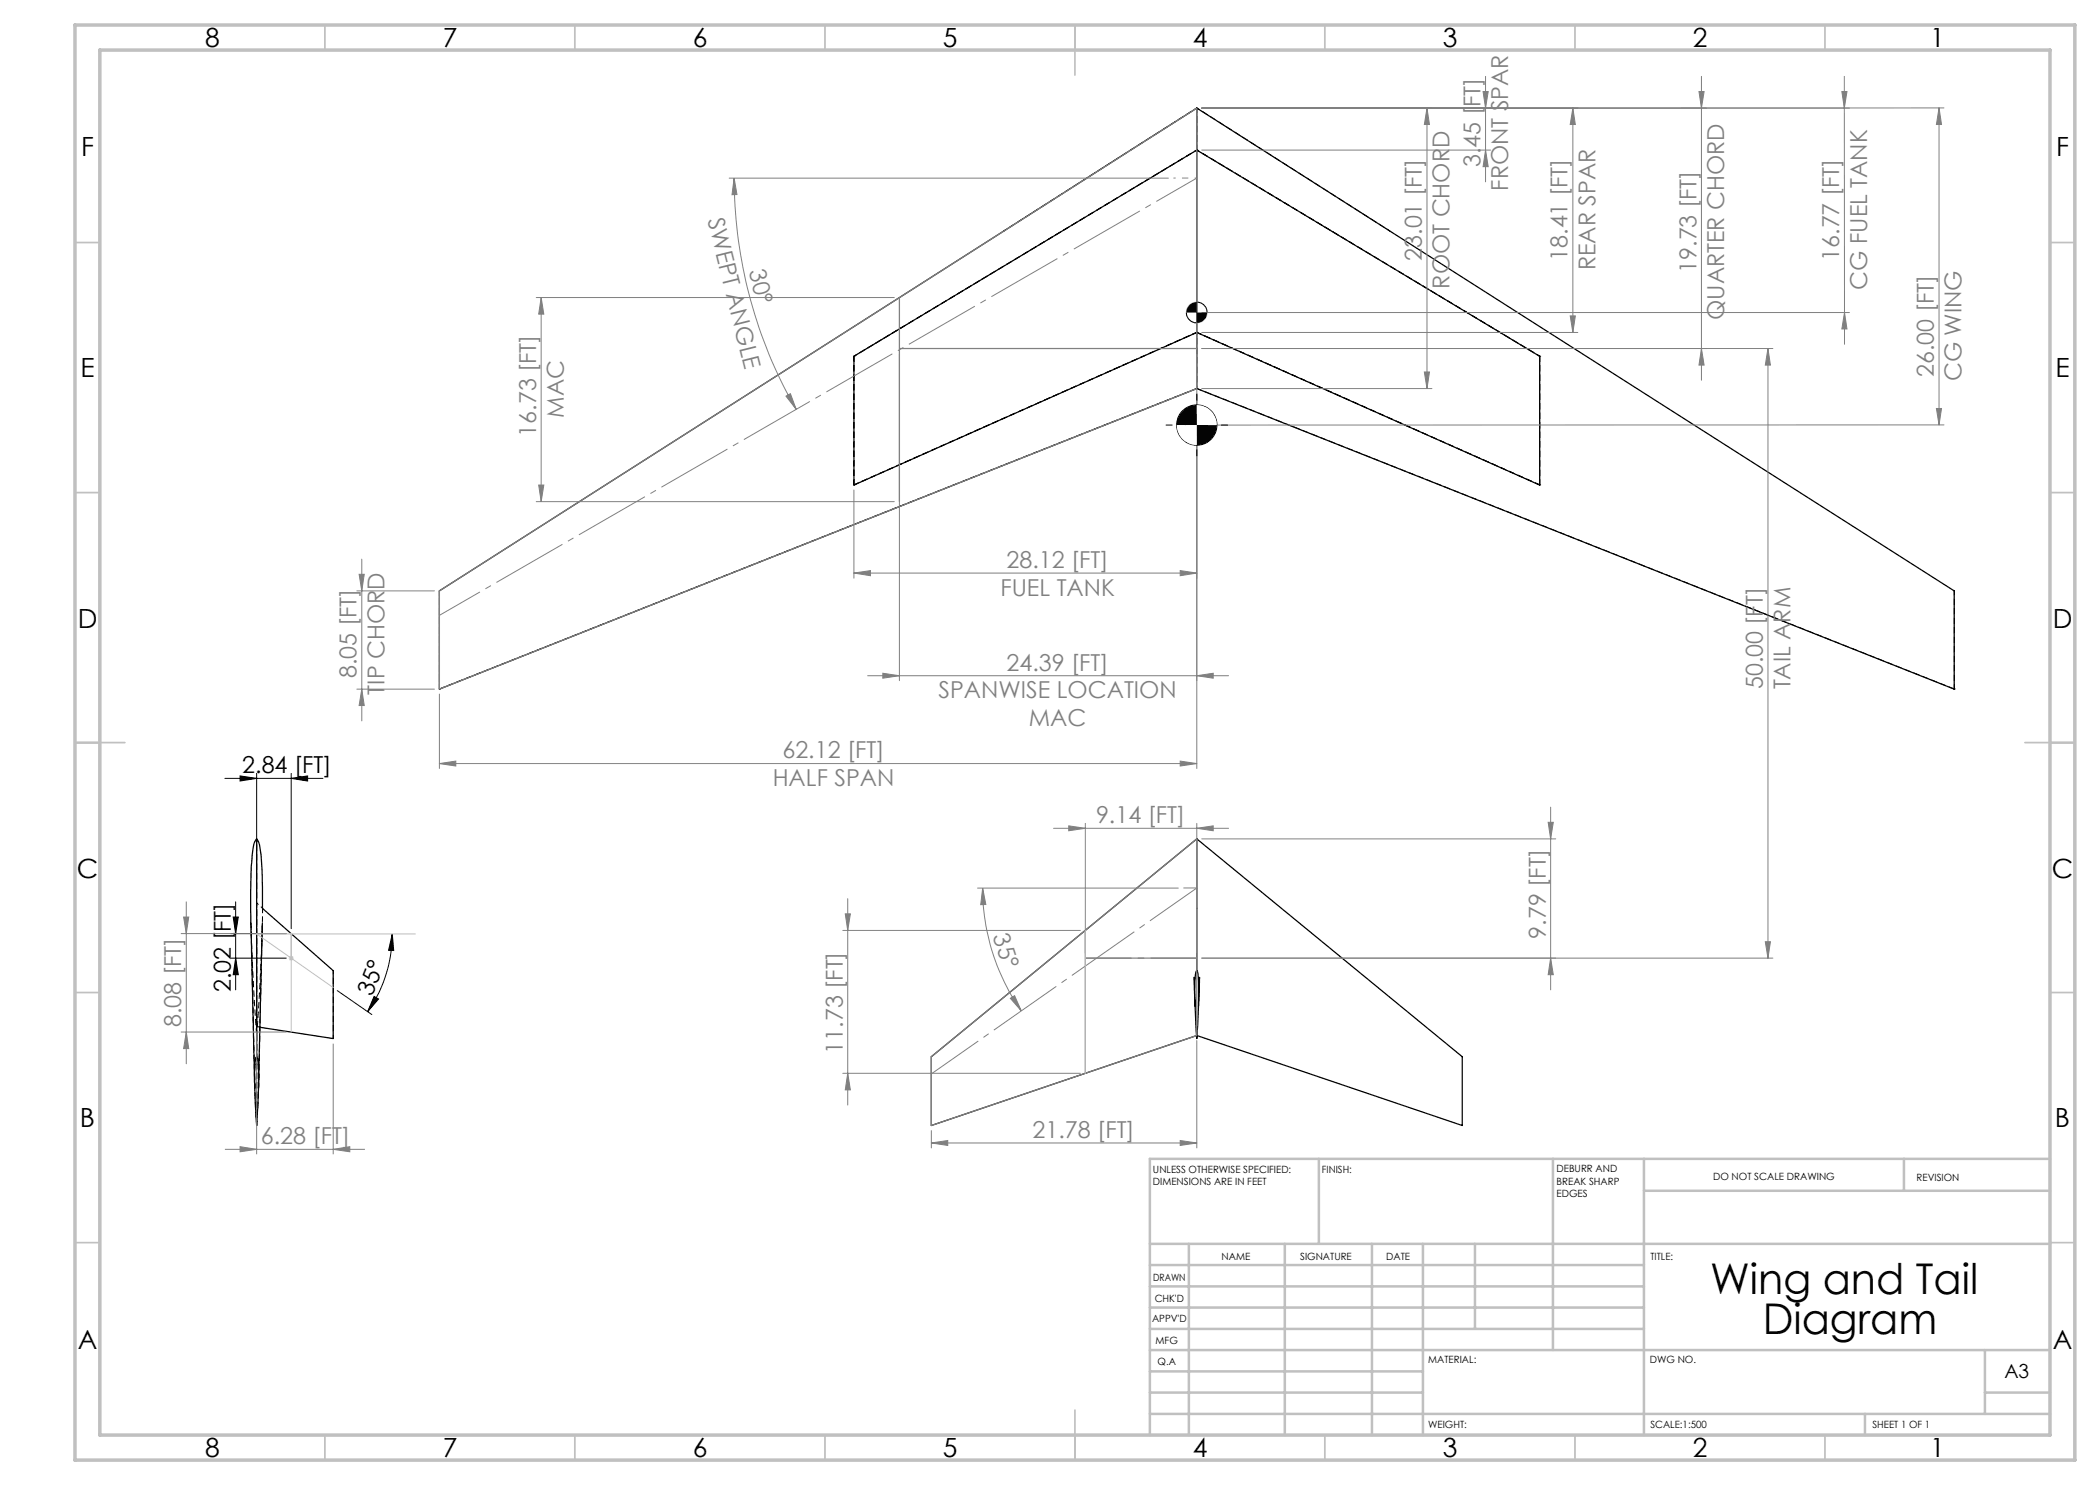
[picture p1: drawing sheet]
<svg xmlns="http://www.w3.org/2000/svg" width="420mm" height="297mm" viewBox="0 0 420 297" stroke-linecap="round" stroke-linejoin="round" font-family="sans-serif">
<path d="M52.5 185v-.4" fill="none" stroke="#000" stroke-width=".2" stroke-dasharray="1.3 .6" stroke-linecap="butt"/>
<path d="M239.4 21.6l38.5 24.6M239.4 21.6l-38.6 24.6M239.4 30l-68.6 41.2M239.4 30l68.5 41.2M170.8 71.2l68.6-41.2M307.9 71.2l-68.5-41.2" fill="none" stroke="#000" stroke-width=".2" stroke-dasharray="1.3 .6" stroke-dashoffset=".6" stroke-linecap="butt"/>
<path d="M239.4 66.5l68.5 30.5M239.4 66.5l-68.6 30.5M170.8 97l68.6-30.5M307.9 97l-68.5-30.5M87.9 137.8v-19.6M390.8 137.8v-19.6M50.2 184.6l.8 33M51.3 207.1a436 436 0 0 0 1.2-25.5M51.7 217.6l.8-33M52 205.4l-.7-.1" fill="none" stroke="#000" stroke-width=".2" stroke-dasharray="1.3 .6" stroke-dashoffset=".3" stroke-linecap="butt"/>
<path d="M170.8 71.2v25.8M239.4 77.7l-151.5 60.1M239.4 77.7l151.4 60.1M307.9 71.2v25.8M170.8 97v-25.8M307.9 97v-25.8" fill="none" stroke="#000" stroke-width=".2" stroke-dasharray="1.3 .6" stroke-dashoffset=".1" stroke-linecap="butt"/>
<path d="M239.4 30h.1M170.8 71.2h.1M239.4 66.5h.1M239.4 77.7h.1M307.9 71.2h.1M170.8 97h.1M307.9 97h.1M87.9 137.8h.1M390.8 137.8h.1" fill="none" stroke="#000" stroke-width=".2" stroke-dasharray="1.3 .6"/>
<path d="M239.4 66.5v11.2M51.3 180.6v24.7M51.3 205.3v-24.7" fill="none" stroke="#000" stroke-width=".2" stroke-dasharray="1.3 .6" stroke-dashoffset=".7" stroke-linecap="butt"/>
<path d="M239.4 21.6v8.4M51.3 207.1v18" fill="none" stroke="#000" stroke-width=".2" stroke-dasharray="1.3 .6" stroke-dashoffset=".2" stroke-linecap="butt"/>
<g fill="none" stroke="#000" stroke-width=".25">
<path d="M239.4 21.6l151.4 96.6v19.6l-151.4-60.1M239.4 21.6l-151.5 96.6v19.6l151.5-60.1M239.4 30l68.5 41.3v25.7l-68.5-30.5M239.4 30v36.5M239.4 30l-68.6 41.3v25.7l68.6-30.5M239.4 21.6v8.4M239.4 66.5v11.2M51.3 167.8a5.7 5.7 0 0 1 .9 3.2l.3 4.3v6.4l14.1 12.4v13.6l-14.6-2.2M51.3 167.8a6.2 6.2 0 0 0-.9 3.7 119.5 119.5 0 0 0-.2 13.1M51.3 167.8v43.5M239.4 167.8l-53.1 43.5v13.8l53-18M239.4 167.8v26.3"/>
<path d="M239.4 167.8l53.1 43.5v13.8l-53.1-18M50.2 184.6l.7 33M52.5 185l-.8 32.6M238.8 195.5l.2 5.8M239.3 194.2l.1-.1a3.6 3.6 0 0 1 .3 2.4v4.5l-.3 6.7a72.9 72.9 0 0 1-.3-12.9zM239.9 195.5l-.2 5.8M51.3 211.3l.1 .2a11.5 11.5 0 0 1 .3 4.1l-.4 9.5-.1-1.9a60.6 60.6 0 0 1-.1-11.3z"/>
</g>
<path d="M51.3 180.6l1.2 1M51.3 211.3v-43.5" fill="none" stroke="#000" stroke-width=".2" stroke-dasharray="1.3 .6" stroke-dashoffset=".8" stroke-linecap="butt"/>
<path d="M66.7 194.1v13.6" fill="none" stroke="#000" stroke-width=".2" stroke-dasharray="1.3 .6" stroke-dashoffset=".5" stroke-linecap="butt"/>
<path d="M50.2 184.6l.4 11 .7 11.5" fill="none" stroke="#000" stroke-width=".2" stroke-dasharray="1.3 .6" stroke-dashoffset="-.1" stroke-linecap="butt"/>
<path d="M51.3 211.3l.1 .1a7.2 7.2 0 0 1 .3 3.3l-.4 10.4M51.3 225.1l-.3-6.8v-4.6a4.2 4.2 0 0 1 .3-2.4" fill="none" stroke="#000" stroke-width=".2" stroke-dasharray="1.3 .6" stroke-dashoffset=".4" stroke-linecap="butt"/>
<g fill="none" stroke="#808080" stroke-width=".2">
<path d="M296.6 18.3h1l-.5 3.3zM297.1 15.3v21.1M339.8 18.3h1l-.5 3.3zM340.3 15.3v60.8M368.4 18.3h1l-.5 3.3zM368.9 15.3v6.3M145.8 35.6h87.9M146.8 35.6l.6 3.3h-1zM146.8 35.6a92.7 92.7 0 0 0 12.4 46.3M240.3 30h57.8M285.4 21.6l.5 3.3h-1zM285.4 21.6v56.1"/>
<path d="M297.1 30l.5 3.3h-1zM314.6 21.6v44.9M314.6 21.6l.5 3.3h-1.1zM368.9 21.6v40.9M387.8 21.6v63.4M387.8 21.6l.5 3.3h-1zM388.8 21.6h-148.5M107.2 59.5h71.7M108.2 59.5l.6 3.3h-1.1zM108.2 59.5v40.8M157.2 79.2l.9-.5 1.1 3.2zM179.9 70.7v65.4"/>
<path d="M239.4 70.7v83M240.3 69.7h114.3M240.3 62.5h129.6M240.3 66.5h75.3M240.3 77.7h46.1M284.9 74.4h1l-.5 3.3zM314 63.2h1.1l-.5 3.3zM340.3 69.7l.5 3.3h-1zM353.6 69.7l.5 3.3h-1zM353.6 69.7v121.9M368.9 62.5l.5 3.3h-1zM368.9 62.5v6.4"/>
<path d="M107.7 97h1.1l-.6 3.3zM170.8 98v17.6M387.3 81.7h1l-.5 3.3zM388.8 85h-148.5M71.4 118.2h15.5M71.8 114.9h1l-.4 3.3zM72.4 111.8v32.4M107.2 100.3h71.7M170.8 114.6l3.3-.5v1zM170.8 114.6h68.6M236 114.1l3.4 .5-3.4 .5zM71.4 137.8h15.5"/>
<path d="M72.4 137.8l.4 3.3h-1zM87.9 138.8v14.9M173.5 135.1h72.2M176.6 134.7l3.3 .4-3.3 .5zM239.4 135.1l3.2-.4v.9zM87.9 152.7l3.3-.5v1zM87.9 152.7h151.5M236 152.2l3.4 .5-3.4 .5zM169.5 179.7v41.3M195.5 177.6h40.2M196.5 177.6l.7 3.3h-1.1zM196.5 177.6a42.8 42.8 0 0 0 7.8 24.6"/>
<path d="M210.7 165.7h35M213.7 165.2l3.4 .5-3.4 .5zM217.1 164.7v25.9M239.4 165.7l3.2-.5v1zM239.4 164.7v25.9M240.3 167.8h70.8M309.6 164.5h1.1l-.6 3.3zM310.1 161.4v36.6M36.2 186.7h21.1M36.7 183.4h1l-.4 3.3zM37.3 180.4v32.4M168.6 186.1h47.5"/>
<path d="M169.1 182.8h1l-.6 3.3zM202.1 199.7l.8-.6 1.4 3.1zM240.3 191.6h114.3M310.1 191.6l.6 3.3h-1.1zM353.1 188.3h1l-.5 3.3zM36.2 206.4h21.1M37.3 206.4l.4 3.3h-1zM51.3 206.3v24.6M66.6 208.7v22.2M168.6 214.7h47.5M169.5 214.7l.6 3.3h-1zM239.4 208.1v21.5"/>
<path d="M45 229.9h28M48 229.3l3.3 .6-3.3 .5zM66.6 229.9l3.4-.6v1.1zM186.3 228.6l3.2-.5v1zM186.3 226.1v3.5M186.3 228.6h53.1M236 228.1l3.4 .5-3.4 .5z"/>
</g>
<g fill="none" stroke="#000" stroke-width=".2">
<path d="M237.3 62.5a2.11 2.11 0 0 0 2.1 2.1M239.4 60.4a2.11 2.11 0 0 1 2 2.1M237.1 85a2.29 2.29 0 0 0 2.3 2.3M239.4 82.7a2.29 2.29 0 0 1 2.3 2.3M45 155.7h19.6M48 155.2l3.3 .5-3.3 .5zM51.3 154.7v24.9M58.2 155.7l3.3-.5v1zM58.2 154.7v31M46.1 191.6h11.2M46.1 186.7h11.2M46.6 183.4h1.1l-.6 3.3z"/>
<path d="M47.1 180.4v17.6M47.1 191.6l.6 3.3h-1.1zM67.5 198.1l6.9 4.8M74.8 199.3l.9 .5-2.2 2.5zM78.5 186.8l.2 3.3h-1zM78.5 186.8a27.2 27.2 0 0 1-5 15.5"/>
</g>
<g fill="none" stroke="#c0c0c0" stroke-width=".2">
<path d="M57.7 191.6h1M57.9 191.3l.7 .7M58.2 186.7v19.7M58.6 191.3l-.7 .7M83.1 186.8h-31.8l15.3 10.7M217.1 186.1v28.6"/>
<circle cx="239.3" cy="62.5" r="2.07"/>
<circle cx="239.4" cy="85" r="2.29"/>
</g>
<path d="M179.9 59.5v40.8M179.9 69.7h59.5M87.9 118.2l151.5-96.6v56.1l-151.5 60.1zM217.1 186.1v28.6M217.1 191.6h22.3M186.3 211.3l53.1-43.5v39.3l-53.1 18z" fill="none" stroke="#808080" stroke-width=".25"/>
<path d="M239.4 177.6l-53.1 37.2" fill="none" stroke="#808080" stroke-width=".2" stroke-dasharray="15.2 1.3 1.3 1.3" stroke-dashoffset="3.8" stroke-linecap="butt"/>
<path d="M239.4 177.6h-2.7" fill="none" stroke="#808080" stroke-width=".2" stroke-dasharray="15.2 1.3 1.3 1.3" stroke-linecap="butt"/>
<path d="M217.1 191.6h22.3" fill="none" stroke="#808080" stroke-width=".2" stroke-dasharray="15.2 1.3 1.3 1.3" stroke-dashoffset="6" stroke-linecap="butt"/>
<path d="M239.4 35.6l-151.5 87.5" fill="none" stroke="#808080" stroke-width=".2" stroke-dasharray="15.2 1.3 1.3 1.3" stroke-dashoffset="5.9" stroke-linecap="butt"/>
<path d="M239.4 35.6h-4.7" fill="none" stroke="#808080" stroke-width=".2" stroke-dasharray="15.2 1.3 1.3 1.3" stroke-dashoffset="14.8" stroke-linecap="butt"/>
<g fill="none" stroke="#c0c0c0" stroke-width=".35">
<path d="M65 5v5M115 5v5M165 5v5M215 5v10M265 5v5M315 5v5M365 5v5M15 48.5h5M410 48.5h5M15 98.5h5M410 98.5h5M15 148.5h10"/>
<path d="M405 148.5h10M15 198.5h5M410 198.5h5M15 248.5h5M410 248.5h5M65 287v5M115 287v5M165 287v5M215 282v10M265 287v5M315 287v5M365 287v5"/>
</g>
<g fill="none" stroke="#c0c0c0" stroke-width=".5">
<path d="M263.8 231.8v17M310.6 231.8v38.2M328.8 231.8v55.2M328.8 238.2h81.2M380.8 231.8v6.4M410 231.8h-180v55.2M230 248.8h180M230 257.3h98.8M230 253h98.8M237.8 248.8v38.2M257 248.8v38.2M274.4 248.8v38.2"/>
<path d="M284.6 248.8v38.2M295 248.8v17M230 265.8h98.8M230 261.5h98.8M230 278.5h54.6M230 274.3h54.6M230 270h180M397 278.5h13M397 270v12.8M230 282.8h180M373 282.8v4.2"/>
</g>
<path d="M15 5h400v287h-400zM20 10h390v277h-390z" fill="none" stroke="#c0c0c0" stroke-width=".7"/>
<g fill="#808080">
<path d="M213.7 165.2l3.4 .5-3.4 .5zM239.4 165.7l3.2-.5v1zM176.6 134.7l3.3 .4-3.3 .5zM239.4 135.1l3.2-.4v.9z"/>
<path d="M170.8 114.6l3.3-.5v1zM236 114.1l3.4 .5-3.4 .5z"/>
<path d="M236 152.2l3.4 .5-3.4 .5zM87.9 152.7l3.3-.5v1zM236 228.1l3.4 .5-3.4 .5zM186.3 228.6l3.2-.5v1z"/>
<path d="M353.1 188.3h1l-.5 3.3zM353.6 69.7l.5 3.3h-1zM297.1 30l.5 3.3h-1zM296.6 18.3h1l-.5 3.3z"/>
<path d="M169.1 182.8h1l-.6 3.3zM169.5 214.7l.6 3.3h-1zM339.8 18.3h1l-.5 3.3zM340.3 69.7l.5 3.3h-1zM309.6 164.5h1.1l-.6 3.3zM310.1 191.6l.6 3.3h-1.1zM314.6 21.6l.5 3.3h-1.1zM314 63.2h1.1l-.5 3.3zM285.4 21.6l.5 3.3h-1zM284.9 74.4h1l-.5 3.3z"/>
<path d="M108.2 59.5l.6 3.3h-1.1zM107.7 97h1.1l-.6 3.3z"/>
<path d="M71.8 114.9h1l-.4 3.3zM72.4 137.8l.4 3.3h-1z"/>
<path d="M368.9 62.5l.5 3.3h-1zM368.4 18.3h1l-.5 3.3z"/>
<path d="M387.3 81.7h1l-.5 3.3zM387.8 21.6l.5 3.3h-1z"/>
<path d="M146.8 35.6l.6 3.3h-1zM157.2 79.2l.9-.5 1.1 3.2z"/>
<path d="M196.5 177.6l.7 3.3h-1.1zM202.1 199.7l.8-.6 1.4 3.1z"/>
</g>
<g fill="#000">
<path d="M48 155.2l3.3 .5-3.3 .5zM58.2 155.7l3.3-.5v1z"/>
<path d="M47.1 191.6l.6 3.3h-1.1zM46.6 183.4h1.1l-.6 3.3z"/>
<path d="M74.8 199.3l.9 .5-2.2 2.5zM78.5 186.8l.2 3.3h-1z"/>
</g>
<g fill="#808080">
<path d="M36.7 183.4h1l-.4 3.3zM37.3 206.4l.4 3.3h-1z"/>
<path d="M66.6 229.9l3.4-.6v1.1zM48 229.3l3.3 .6-3.3 .5z"/>
</g>
<g fill="#000">
<path d="M238 60.9l-.1 .1a1.93 1.93 0 0 0-.6 1.5h2.1v-2.1l-.9 .2zM239.4 62.5v2.1a2.17 2.17 0 0 0 2-2.1zM237.6 83.5l-.5 .8v.7h2.3v-2.3a2.49 2.49 0 0 0-1.8 .8zM239.4 85v2.3a2.29 2.29 0 0 0 2.3-2.3z"/>
<path d="M239.4 85v4a4 4 0 0 0 3.9-4zM236.3 82.4a4 4 0 0 0-.9 2.6h4v-4a4.2 4.2 0 0 0-3.1 1.4z"/>
</g>
<g fill="none" stroke="#000" stroke-width=".2">
<path d="M239.4 78.8v1.3M233.2 85h1.3M239.4 89.9v1.3M244.2 85h1.4"/>
<circle cx="239.4" cy="85" r="4"/>
</g>
<path d="M239.4 81v4h3.9a4 4 0 0 0-3.9-4zM235.4 85a4 4 0 0 0 4 4v-4z" fill="#fff"/>
<g font-size="8.5">
<text x="342" y="258.8">Wing and Tail</text>
<text x="352.5" y="266.9">Diagram</text>
</g>
<g font-size="5.3">
<text x="41" y="9.5">8</text>
<text x="88.5" y="9.5">7</text>
<text x="138.5" y="9.5">6</text>
<text x="188.5" y="9.5">5</text>
<text x="238.5" y="9.5">4</text>
<text x="288.5" y="9.5">3</text>
<text x="338.5" y="9.5">2</text>
<text x="386" y="9.5">1</text>
<text x="16.2" y="31.2">F</text>
<text x="411.2" y="31.2">F</text>
<text x="16.1" y="75.5">E</text>
<text x="411.1" y="75.5">E</text>
<text x="15.5" y="125.5">D</text>
<text x="410.5" y="125.5">D</text>
<text x="15.4" y="175.5">C</text>
<text x="410.4" y="175.5">C</text>
<text x="16" y="225.5">B</text>
<text x="411" y="225.5">B</text>
<text x="15.5" y="269.7">A</text>
<text x="410.5" y="269.7">A</text>
<text x="41" y="291.5">8</text>
<text x="88.5" y="291.5">7</text>
<text x="138.5" y="291.5">6</text>
<text x="188.5" y="291.5">5</text>
<text x="238.5" y="291.5">4</text>
<text x="288.5" y="291.5">3</text>
<text x="338.5" y="291.5">2</text>
<text x="386" y="291.5">1</text>
</g>
<g font-size="4.7" fill="#808080">
<text x="296.1" y="33.4" transform="rotate(-90 296.1 33.4)">3.45 [FT]</text>
<text x="301.7" y="38.1" transform="rotate(-90 301.7 38.1)">FRONT SPAR</text>
<text x="141.5" y="44" transform="rotate(76 141.5 44)">SWEPT ANGLE</text>
<text x="284.4" y="52.2" transform="rotate(-90 284.4 52.2)">23.01 [FT]</text>
<text x="313.5" y="52.2" transform="rotate(-90 313.5 52.2)">18.41 [FT]</text>
<text x="367.9" y="52.2" transform="rotate(-90 367.9 52.2)">16.77 [FT]</text>
<text x="149.8" y="54.2" transform="rotate(76 149.8 54.2)">30°</text>
<text x="289.9" y="57.7" transform="rotate(-90 289.9 57.7)">ROOT CHORD</text>
<text x="319.1" y="54.1" transform="rotate(-90 319.1 54.1)">REAR SPAR</text>
<text x="339.3" y="54.6" transform="rotate(-90 339.3 54.6)">19.73 [FT]</text>
<text x="373.4" y="58" transform="rotate(-90 373.4 58)">CG FUEL TANK</text>
<text x="344.8" y="64" transform="rotate(-90 344.8 64)">QUARTER CHORD</text>
<text x="386.8" y="75.4" transform="rotate(-90 386.8 75.4)">26.00 [FT]</text>
<text x="392.3" y="76.3" transform="rotate(-90 392.3 76.3)">CG WING</text>
<text x="112.8" y="83.5" transform="rotate(-90 112.8 83.5)">MAC</text>
<text x="107.2" y="87.3" transform="rotate(-90 107.2 87.3)">16.73 [FT]</text>
<text x="201.3" y="113.6">28.12 [FT]</text>
<text x="200.1" y="119.1">FUEL TANK</text>
<text x="71.3" y="135.6" transform="rotate(-90 71.3 135.6)">8.05 [FT]</text>
<text x="201.3" y="134.1">24.39 [FT]</text>
<text x="352.5" y="137.9" transform="rotate(-90 352.5 137.9)">50.00 [FT]</text>
<text x="358.1" y="137.9" transform="rotate(-90 358.1 137.9)">TAIL ARM</text>
<text x="76.9" y="138.9" transform="rotate(-90 76.9 138.9)">TIP CHORD</text>
<text x="187.7" y="139.7">SPANWISE LOCATION</text>
<text x="205.8" y="145.2">MAC</text>
<text x="156.5" y="151.7">62.12 [FT]</text>
<text x="154.5" y="157.2">HALF SPAN</text>
<text x="219.2" y="164.6">9.14 [FT]</text>
<text x="198.5" y="187.2" transform="rotate(72 198.5 187.2)">35°</text>
<text x="309.1" y="187.7" transform="rotate(-90 309.1 187.7)">9.79 [FT]</text>
<text x="36.3" y="205.4" transform="rotate(-90 36.3 205.4)">8.08 [FT]</text>
<text x="168.6" y="210.7" transform="rotate(-90 168.6 210.7)">11.73 [FT]</text>
<text x="206.5" y="227.6">21.78 [FT]</text>
<text x="52.2" y="228.8">6.28 [FT]</text>
</g>
<g font-size="4.7">
<text x="48.5" y="154.7">2.84 [FT]</text>
<text x="46.1" y="198.4" transform="rotate(-90 46.1 198.4)">2.02 [FT]</text>
<text x="74.5" y="199.4" transform="rotate(-69 74.5 199.4)">35°</text>
</g>
<text font-size="3.9" x="400.9" y="275.5">A3</text>
<g font-size="2">
<text x="230.6" y="234.6">UNLESS OTHERWISE SPECIFIED:</text>
<text x="230.6" y="237.1">DIMENSIONS ARE IN FEET</text>
<text x="264.4" y="234.6">FINISH:</text>
<text x="311.3" y="234.5">DEBURR AND</text>
<text x="311.3" y="237">BREAK SHARP</text>
<text x="311.3" y="239.5">EDGES</text>
<text x="342.6" y="236">DO NOT SCALE DRAWING</text>
<text x="383.3" y="236.2">REVISION</text>
<text x="244.3" y="252">NAME</text>
<text x="260" y="251.9">SIGNATURE</text>
<text x="277.2" y="251.9">DATE</text>
<text x="330.1" y="251.9">TITLE:</text>
<text x="230.6" y="256.1">DRAWN</text>
<text x="230.9" y="260.3">CHK'D</text>
<text x="230.4" y="264.4">APPV'D</text>
<text x="231.1" y="268.8">MFG</text>
<text x="231.5" y="273">Q.A</text>
<text x="285.6" y="272.5">MATERIAL:</text>
<text x="330" y="272.5">DWG NO.</text>
<text x="285.6" y="285.5">WEIGHT:</text>
<text x="330.1" y="285.6">SCALE:1:500</text>
<text x="374.5" y="285.6">SHEET 1 OF 1</text>
</g>
</svg>
